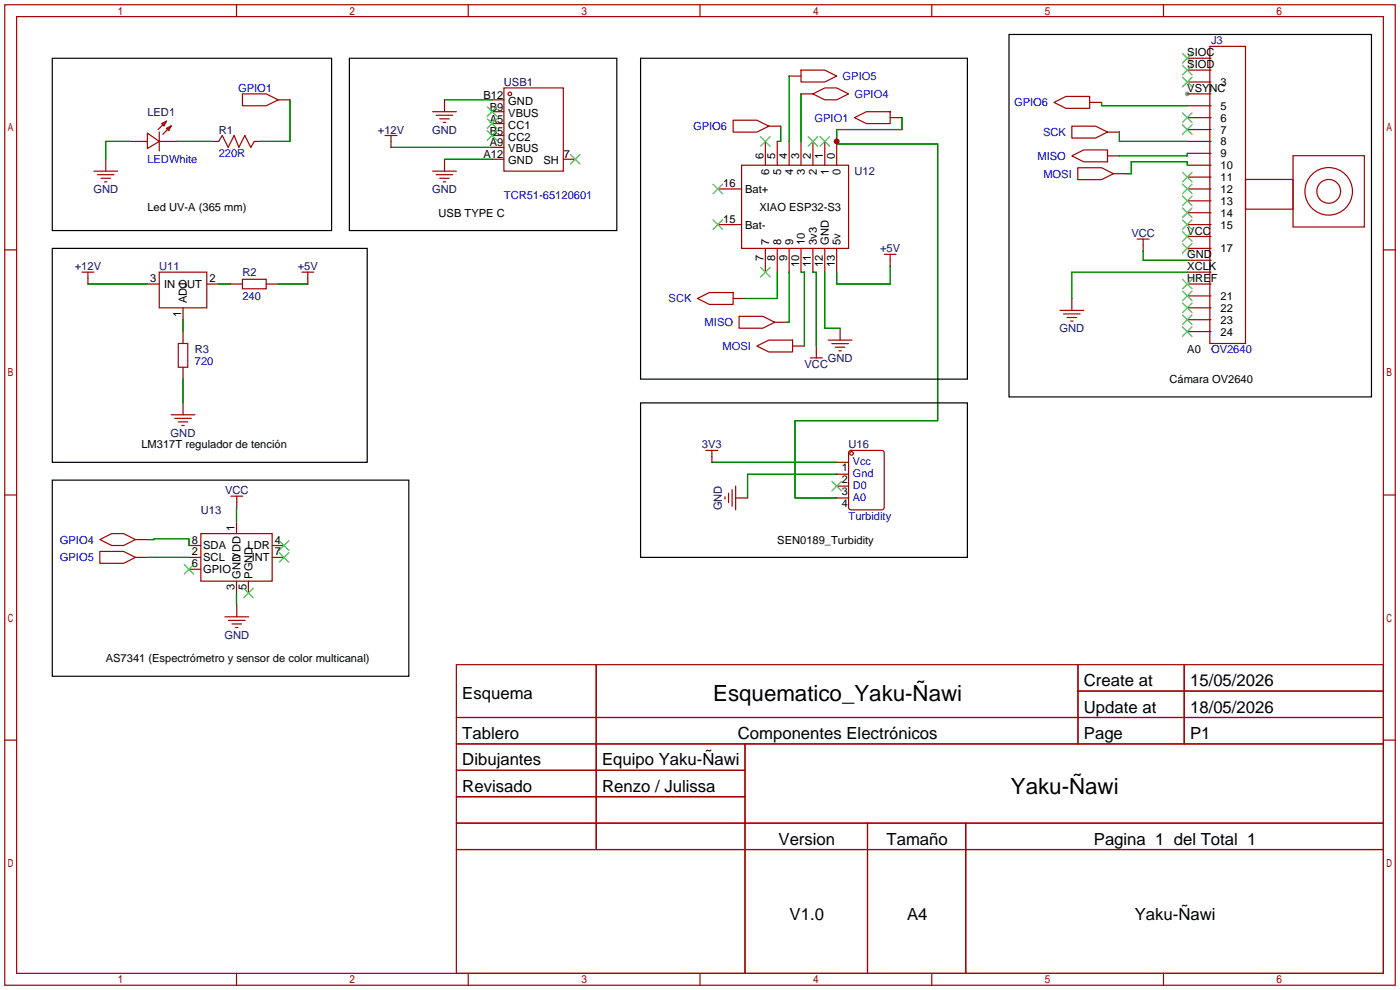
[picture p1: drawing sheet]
<svg xmlns="http://www.w3.org/2000/svg" width="299mm" height="212mm" viewBox="0 0 299 212" stroke-linecap="round" stroke-linejoin="round" font-family="sans-serif">
<circle cx="253.7" cy="20.1" r=".51" fill="#999"/>
<g fill="none" stroke="#a10000" stroke-width=".25">
<path d="M1 1h297.2v209.6h-297.2zM3.6 3.6h292.1v204.4h-292.1zM50.5 1v2.6M100.1 1v2.6M107.7 18.8h12.7v17.8h-12.7zM149.6 1v2.6M168.7 16.3h2.5M171.2 15h5.1l2.5 1.3-2.5 1.2h-5.1zM199.1 1v2.6M248.7 1v2.6M253.7 12.4h5.1M253.7 15h5.1"/>
<path d="M253.7 17.5h5.1M258.6 9.9h7.6v63.5h-7.6zM20.1 36.6h5M20.8 37.3h3.6M21.6 38.1h2M22.4 38.9h.5M22.6 34v2.6M31.5 28.4l2.5 1.8-2.5 1.6zM34 28.2v4.1M34.5 26.4l1.1-.5-.5 1zM35.6 27.4l1-.5-.5 1zM35.6 25.9l-1.8 1.8"/>
<path d="M36.6 26.9l-1.8 1.8M45.5 30.2h1.2l.8-1.2 1.3 2.5 1.2-2.5 1.1 2.5 1.2-2.5 1.3 2.5 .8-1.3h1.2M51.8 20.1h5.1l2.5 1.2-2.5 1.3h-5.1zM59.4 21.3h2.6M82.3 29h2.5M83.6 29v2.5M92.5 36.6h5M92.5 23.9h5M93.2 37.3h3.6M93.2 24.6h3.6M94 38.1h2M94 25.4h2"/>
<path d="M94.7 38.9h.5M94.7 26.2h.5M95 21.3v2.6M95 34v2.6M105.2 21.3h2.5M105.2 23.9h2.5M105.2 26.4h2.5M105.2 29h2.5M105.2 31.5h2.5M105.2 34h2.5M120.4 34h2.5M156.7 25.7h5.1l2.5 1.3-2.5 1.2h-5.1z"/>
<path d="M158.5 35.3h22.9v17.8h-22.9zM163.6 30.2v5.1M164.3 27h2.5M166.1 30.2v5.1M168.7 30.2v5.1M171.2 20.1h2.5M171.2 30.2v5.1M173.7 20.1l2.6-1.3h2.5l2.6 1.3-2.6 1.2h-2.5zM173.7 30.2v5.1M176.3 30.2v5.1M178.8 30.2v5.1M182.6 25.1l2.6-1.2h5v2.5h-5z"/>
<path d="M190.2 25.1h2.6M225.3 21.9l2.5-1.3h5.1v2.6h-5.1zM229.1 33.3l2.5-1.3h5.1v2.6h-5.1zM229.1 27h5.1l2.5 1.2-2.5 1.3h-5.1zM230.3 35.9h5.1l2.6 1.2-2.6 1.3h-5.1zM232.9 21.9h2.5M236.7 33.3h2.5M236.7 28.2h2.5M238 37.1h2.5M253.7 30.2h5.1M253.7 20.1h5.1M253.7 22.6h5.1"/>
<path d="M253.7 25.1h5.1M253.7 27.7h5.1M253.7 32.8h5.1M253.7 35.3h5.1M253.7 37.8h5.1M266.2 38.4h10.2v6.3h-10.2zM276.4 33.3h15.2v15.2h-15.2zM1 53.4h2.6M17.5 58.2h2.6M18.8 58.2v2.5M34 58.2h10.2v7.6h-10.2zM51.8 59.7h5.1v2h-5.1z"/>
<path d="M64.5 58.2h2.6M65.8 58.2v2.5M153.4 40.4h5.1M153.4 48h5.1M163.6 53.1v5.1M166.1 53.1v5.1M168.7 53.1v5.1M171.2 53.1v5.1M173.7 53.1v5.1M176.3 53.1v5.1M178.8 53.1v5.1M189 54.4h2.5"/>
<path d="M190.2 54.4v2.5M243 51.1h2.6M244.3 51.1v2.5M253.7 40.4h5.1M253.7 42.9h5.1M253.7 45.5h5.1M253.7 48h5.1M253.7 50.5h5.1M253.7 53.1h5.1M253.7 55.6h5.1M253.7 58.2h5.1M295.7 53.4h2.5"/>
<path d="M31.5 60.7h2.5M38.1 73.4h2v5.1h-2zM39.1 65.8v2.5M39.1 70.9v2.5M39.1 78.5v2.5M44.2 60.7h2.5M49.3 60.7h2.5M56.9 60.7h2.5M149.1 63.8l2.5-1.3h5.1v2.6h-5.1zM156.7 63.8h2.5M158 67.6h5l2.6 1.3-2.6 1.2h-5zM161.8 74l2.5-1.3h5.1v2.5h-5.1z"/>
<path d="M165.6 68.9h2.5M169.4 74h2.5M173.2 76.5h2.5M174.5 74v2.5M177 72.7h5.1M177.8 73.4h3.5M178.5 74.2h2.1M179.3 75h.5M179.5 70.1v2.6M226.5 66.3h5.1M227.3 67.1h3.6M228.1 67.9h2"/>
<path d="M228.8 68.6h.5M229.1 63.8v2.5M253.7 60.7h5.1M253.7 63.2h5.1M253.7 65.8h5.1M253.7 68.3h5.1M253.7 70.9h5.1M36.6 88.6h5.1M37.3 89.4h3.6M38.1 90.2h2M38.9 90.9h.5M39.1 86.1v2.5"/>
<path d="M150.9 96.3h2.5M152.1 96.3v2.5M1 105.8h2.6M21.3 117.9h5.1l2.6 1.2-2.6 1.3h-5.1zM21.3 115.3l2.6-1.3h2.5l2.6 1.3-2.6 1.3h-2.5zM29 119.1h2.5M29 115.3h2.5M40.4 119.1h2.5M40.4 116.6h2.5M42.9 114h15.3v10.2h-15.3zM49.3 106h2.6M50.5 111.5v2.5"/>
<path d="M50.6 106v2.6M58.2 119.1h2.5M58.2 116.6h2.5M154.9 106.2v.5M155.7 105.4v2M156.5 104.6v3.6M157.2 106.4h2.6M157.2 103.9v5.1M295.7 105.8h2.5M40.4 121.7h2.5M48.1 131.8h5M48.8 132.6h3.6"/>
<path d="M49.6 133.4h2M50.4 134.1h.5M50.5 124.2v2.5M50.6 129.3v2.5M53.1 124.2v2.5M1 158.2h2.6M97.5 142.1h198.2v65.9h-198.2zM97.5 153.3h198.2M97.5 159h198.2M127.4 142.1v39.5M159.2 159v49M230.4 142.1v16.9"/>
<path d="M230.4 147.7h65.3M253.1 142.1v16.9M295.7 158.2h2.5M97.5 164.6h61.7M97.5 175.9h198.2M97.5 170.3h61.7M185.4 175.9v32.1M206.4 175.9v32.1M97.5 181.6h198.2M50.5 208v2.6M100.1 208v2.6M149.6 208v2.6"/>
<path d="M199.1 208v2.6M248.7 208v2.6"/>
<circle cx="109" cy="20.1" r=".38"/>
<circle cx="284" cy="40.9" r="2.54"/>
<circle cx="284" cy="40.9" r="5.1"/>
</g>
<g fill="none" stroke="#870000" stroke-width=".25">
<path d="M27.7 30.2h3.8M34 30.2h3.8M178.8 98.8h2.6M181.4 96.5l.5-.2h6.6l.4 .2 .1 12-.3 .4-6.8 .1-.5-.3zM178.8 101.3h2.6M178.8 103.9h2.6M178.8 106.4h2.6"/>
<circle cx="182" cy="96.9" r=".38"/>
</g>
<path d="M11.2 12.4h59.7v36.9h-59.7zM74.7 12.4h57.1v36.9h-57.1zM136.9 12.4h69.9v68.6h-69.9zM215.6 7.4h77.5v77.4h-77.5zM11.2 53.1h67.3v45.7h-67.3zM136.9 86.1h69.9v33h-69.9zM11.2 102.6h76.2v41.9h-76.2z" fill="none" stroke="#000" stroke-width=".25"/>
<g fill="none" stroke="#008700" stroke-width=".25">
<path d="M168.7 16.3v13.9M27.7 30.2h-5.1v3.8M37.8 30.2h7.7M62 21.3v8.9h-6.4M83.6 31.5h21.6M95 34h10.2M95 21.3h10.2M166.8 27v3.2h-.7M171.2 20.1v10.1M192.8 25.1v2.6h-14v3.1h21.6v59.1h-30.5v16.5h8.9M235.4 21.9v.7h18.3M239.2 28.2v2h14.5"/>
<path d="M253.7 32.8v.5h-14.5M253.7 35.3v-.7h-11.9v2.5h-1.3M166.1 58.2v5.6h-6.9M168.7 58.2v10.7h-.6M171.2 58.2h.7v15.8M173.7 58.2h.8v15.8M176.3 58.2v11.9h3.2M190.2 56.9v3.8h-11.4v-2.5M244.3 53.6v2h9.4M253.7 58.2h-24.6v5.6M18.8 60.7h12.7M39.1 68.3v2.6"/>
<path d="M46.7 60.7h2.6M59.4 60.7h6.4M39.1 81v5.1M152.1 98.8h26.7M31.5 115.3h1.5v-.1h7.4v1.4M31.5 119.1h8.9M50.5 108.6v2.9M178.8 101.3h-19v5.1M50.5 126.7v2.6"/>
</g>
<g fill="none" stroke="#3c3" stroke-width=".25">
<path d="M252.7 11.4l2.1 2.1M252.7 14l2.1 2M252.7 16.5l2.1 2M254.8 11.4l-2.1 2.1M254.8 14l-2.1 2M254.8 16.5l-2.1 2M104.1 22.9l2.1 2M104.1 25.4l2.1 2M104.1 27.9l2.1 2.1M106.2 22.9l-2.1 2M106.2 25.4l-2.1 2M106.2 27.9l-2.1 2.1"/>
<path d="M121.9 33l2.1 2.1M124 33l-2.1 2.1M152.4 39.4l2 2M154.4 39.4l-2 2M162.6 29.2l2 2M164.6 29.2l-2 2M172.7 29.2l2.1 2M174.8 29.2l-2.1 2M175.3 29.2l2 2M177.3 29.2l-2 2M252.7 24.1l2.1 2.1M252.7 26.7l2.1 2"/>
<path d="M252.7 36.8l2.1 2.1M252.7 39.4l2.1 2M254.8 24.1l-2.1 2.1M254.8 26.7l-2.1 2M254.8 36.8l-2.1 2.1M254.8 39.4l-2.1 2M152.4 47l2 2M154.4 47l-2 2M162.6 57.2l2 2M164.6 57.2l-2 2M252.7 41.9l2.1 2M252.7 44.4l2.1 2.1"/>
<path d="M252.7 47l2.1 2M252.7 49.5l2.1 2.1M252.7 52.1l2.1 2M252.7 59.7l2.1 2M254.8 41.9l-2.1 2M254.8 44.4l-2.1 2.1M254.8 47l-2.1 2M254.8 49.5l-2.1 2.1M254.8 52.1l-2.1 2M254.8 59.7l-2.1 2M252.7 62.2l2.1 2.1M252.7 64.8l2.1 2"/>
<path d="M252.7 67.3l2.1 2M252.7 69.8l2.1 2.1M254.8 62.2l-2.1 2.1M254.8 64.8l-2.1 2M254.8 67.3l-2.1 2M254.8 69.8l-2.1 2.1M59.7 115.6l2 2M59.7 118.1l2 2M61.7 115.6l-2 2M61.7 118.1l-2 2M177.8 102.9l2 2M179.8 102.9l-2 2"/>
<path d="M39.4 120.6l2 2.1M41.4 120.6l-2 2.1M52.1 125.7l2 2.1M54.1 125.7l-2 2.1"/>
</g>
<circle cx="178.8" cy="30.2" r=".63" fill="#c00"/>
<g font-size="4.8">
<text x="152.4" y="149.9">Esquematico_Yaku-Ñawi</text>
<text x="216.1" y="169.6">Yaku-Ñawi</text>
</g>
<g font-size="3.6">
<text x="98.8" y="149.5">Esquema</text>
<text x="231.7" y="146.7">Create at</text>
<text x="254.4" y="146.7">15/05/2026</text>
<text x="231.7" y="152.3">Update at</text>
<text x="254.4" y="152.3">18/05/2026</text>
<text x="98.8" y="158">Tablero</text>
<text x="157.7" y="158">Componentes Electrónicos</text>
<text x="231.7" y="158">Page</text>
<text x="254.4" y="158">P1</text>
<text x="98.8" y="163.6">Dibujantes</text>
<text x="128.7" y="163.6">Equipo Yaku-Ñawi</text>
<text x="98.8" y="169.2">Revisado</text>
<text x="128.7" y="169.2">Renzo / Julissa</text>
<text x="166.4" y="180.5">Version</text>
<text x="189.5" y="180.5">Tamaño</text>
<text x="233.8" y="180.5">Pagina 1 del Total 1</text>
<text x="168.8" y="196.6">V1.0</text>
<text x="193.8" y="196.6">A4</text>
<text x="242.5" y="196.6">Yaku-Ñawi</text>
</g>
<g font-size="2.4" fill="#000080">
<text x="258.8" y="9.5">J3</text>
<text x="107.7" y="18.4">USB1</text>
<text x="31.5" y="24.7">LED1</text>
<text x="46.7" y="28.5">R1</text>
<text x="80.8" y="28.5">+12V</text>
<text x="92.4" y="28.5">GND</text>
<text x="20" y="41.2">GND</text>
<text x="92.4" y="41.2">GND</text>
<text x="182.6" y="37.4">U12</text>
<text x="188.1" y="53.9">+5V</text>
<text x="241.8" y="50.7">VCC</text>
<text x="16" y="57.7">+12V</text>
<text x="34" y="57.7">U11</text>
<text x="51.8" y="59">R2</text>
<text x="63.6" y="57.7">+5V</text>
<text x="226.4" y="71">GND</text>
<text x="41.7" y="75.5">R3</text>
<text x="176.9" y="77.3">GND</text>
<text x="172" y="78.6">VCC</text>
<text x="36.5" y="93.3">GND</text>
<text x="150" y="95.8">3V3</text>
<text x="181.4" y="95.8">U16</text>
<text x="48.1" y="105.6">VCC</text>
<text x="42.9" y="109.8">U13</text>
<text x="154.3" y="109.1" transform="rotate(-90 154.3 109.1)">GND</text>
<text x="48" y="136.5">GND</text>
</g>
<g font-size="2.4" fill="#00f">
<text x="180.1" y="17.1">GPIO5</text>
<text x="50.9" y="19.6">GPIO1</text>
<text x="182.6" y="20.9">GPIO4</text>
<text x="216.7" y="22.7">GPIO6</text>
<text x="148.1" y="27.8">GPIO6</text>
<text x="174.1" y="26">GPIO1</text>
<text x="222.9" y="29.1">SCK</text>
<text x="31.5" y="34.9">LEDWhite</text>
<text x="46.7" y="33.6">220R</text>
<text x="221.7" y="34.2">MISO</text>
<text x="223" y="38">MOSI</text>
<text x="107.7" y="42.5">TCR51-65120601</text>
<text x="51.8" y="64.1">240</text>
<text x="142.9" y="64.6">SCK</text>
<text x="150.6" y="69.7">MISO</text>
<text x="154.4" y="74.8">MOSI</text>
<text x="258.8" y="75.5">OV2640</text>
<text x="41.7" y="78.1">720</text>
<text x="181.4" y="111.1">Turbidity</text>
<text x="12.8" y="120">GPIO5</text>
<text x="12.8" y="116.2">GPIO4</text>
</g>
<g font-size="2.4">
<text x="253.7" y="12">SIOC</text>
<text x="253.7" y="14.6">SIOD</text>
<text x="103.3" y="21.1">B12</text>
<text x="104.7" y="23.7">B9</text>
<text x="108.6" y="22.4">GND</text>
<text x="253.7" y="19.6">VSYNC</text>
<text x="260.9" y="18.4">3</text>
<text x="260.9" y="23.5">5</text>
<text x="104.7" y="26.2">A5</text>
<text x="104.7" y="28.8">B5</text>
<text x="108.6" y="25">VBUS</text>
<text x="108.6" y="27.5">CC1</text>
<text x="260.9" y="26">6</text>
<text x="260.9" y="28.5">7</text>
<text x="103.3" y="33.8">A12</text>
<text x="104.7" y="31.3">A9</text>
<text x="108.6" y="30">CC2</text>
<text x="108.6" y="32.6">VBUS</text>
<text x="108.6" y="35.1">GND</text>
<text x="116.1" y="35.1">SH</text>
<text x="120.5" y="33.8">7</text>
<text x="163.2" y="34" transform="rotate(-90 163.2 34)">6</text>
<text x="165.7" y="34" transform="rotate(-90 165.7 34)">5</text>
<text x="168.2" y="34" transform="rotate(-90 168.2 34)">4</text>
<text x="170.8" y="34" transform="rotate(-90 170.8 34)">3</text>
<text x="173.3" y="34" transform="rotate(-90 173.3 34)">2</text>
<text x="175.9" y="34" transform="rotate(-90 175.9 34)">1</text>
<text x="178.4" y="34" transform="rotate(-90 178.4 34)">0</text>
<text x="260.9" y="31.1">8</text>
<text x="260.9" y="33.6">9</text>
<text x="154.6" y="40">16</text>
<text x="159.3" y="41.2">Bat+</text>
<text x="164.4" y="37.4" transform="rotate(-90 164.4 37.4)">6</text>
<text x="167" y="37.4" transform="rotate(-90 167 37.4)">5</text>
<text x="169.5" y="37.4" transform="rotate(-90 169.5 37.4)">4</text>
<text x="172" y="37.4" transform="rotate(-90 172 37.4)">3</text>
<text x="174.6" y="37.4" transform="rotate(-90 174.6 37.4)">2</text>
<text x="177.1" y="37.4" transform="rotate(-90 177.1 37.4)">1</text>
<text x="179.7" y="37.4" transform="rotate(-90 179.7 37.4)">0</text>
<text x="260.9" y="36.2">10</text>
<text x="260.9" y="38.7">11</text>
<text x="260.9" y="41.2">12</text>
<text x="31.5" y="45">Led UV-A (365 mm)</text>
<text x="93.7" y="46.3">USB TYPE C</text>
<text x="154.6" y="47.6">15</text>
<text x="162.3" y="45">XIAO ESP32-S3</text>
<text x="260.9" y="43.8">13</text>
<text x="260.9" y="46.3">14</text>
<text x="159.3" y="48.9">Bat-</text>
<text x="164.4" y="52.3" transform="rotate(-90 164.4 52.3)">7</text>
<text x="167" y="52.3" transform="rotate(-90 167 52.3)">8</text>
<text x="169.5" y="52.3" transform="rotate(-90 169.5 52.3)">9</text>
<text x="172" y="52.3" transform="rotate(-90 172 52.3)">10</text>
<text x="174.6" y="52.3" transform="rotate(-90 174.6 52.3)">3v3</text>
<text x="177.1" y="52.3" transform="rotate(-90 177.1 52.3)">GND</text>
<text x="179.7" y="52.3" transform="rotate(-90 179.7 52.3)">5v</text>
<text x="253.7" y="50.1">VCC</text>
<text x="260.9" y="48.9">15</text>
<text x="260.9" y="53.9">17</text>
<text x="163.2" y="55.7" transform="rotate(-90 163.2 55.7)">7</text>
<text x="165.7" y="55.7" transform="rotate(-90 165.7 55.7)">8</text>
<text x="168.2" y="55.7" transform="rotate(-90 168.2 55.7)">9</text>
<text x="170.8" y="57" transform="rotate(-90 170.8 57)">10</text>
<text x="173.3" y="57" transform="rotate(-90 173.3 57)">11</text>
<text x="175.9" y="57" transform="rotate(-90 175.9 57)">12</text>
<text x="178.4" y="57" transform="rotate(-90 178.4 57)">13</text>
<text x="253.7" y="55.2">GND</text>
<text x="253.7" y="57.7">XCLK</text>
<text x="32.1" y="60.3">3</text>
<text x="35.1" y="61.6">IN OUT</text>
<text x="40" y="64.8" transform="rotate(-90 40 64.8)">ADJ</text>
<text x="44.8" y="60.3">2</text>
<text x="253.7" y="60.3">HREF</text>
<text x="260.9" y="64.1">21</text>
<text x="38.7" y="67.7" transform="rotate(-90 38.7 67.7)">1</text>
<text x="260.9" y="66.6">22</text>
<text x="260.9" y="69.2">23</text>
<text x="260.9" y="71.7">24</text>
<text x="253.7" y="75.5">A0</text>
<text x="249.9" y="81.9">Cámara OV2640</text>
<text x="30.2" y="95.8">LM317T regulador de tención</text>
<text x="50.1" y="113.4" transform="rotate(-90 50.1 113.4)">1</text>
<text x="41" y="118.7">2</text>
<text x="41" y="116.2">8</text>
<text x="43.4" y="120">SCL</text>
<text x="43.4" y="117.4">SDA</text>
<text x="51.4" y="119.6" transform="rotate(-90 51.4 119.6)">VDD</text>
<text x="52.9" y="117.4">LDR</text>
<text x="53.8" y="120">INT</text>
<text x="58.8" y="116.2">4</text>
<text x="58.8" y="118.7">7</text>
<text x="166.1" y="116.2">SEN0189_Turbidity</text>
<text x="41" y="121.2">6</text>
<text x="43.4" y="122.5">GPIO</text>
<text x="51.4" y="123.7" transform="rotate(-90 51.4 123.7)">GND</text>
<text x="53.9" y="123.7" transform="rotate(-90 53.9 123.7)">PGND</text>
<text x="50.1" y="126.1" transform="rotate(-90 50.1 126.1)">3</text>
<text x="52.7" y="126.1" transform="rotate(-90 52.7 126.1)">5</text>
<text x="22.6" y="141.6">AS7341 (Espectrómetro y sensor de color multicanal)</text>
</g>
<g font-size="2.3">
<text x="179.9" y="100.6">1</text>
<text x="179.9" y="103.2">2</text>
<text x="179.9" y="105.7">3</text>
<text x="179.9" y="108.2">4</text>
</g>
<g font-size="2.3" fill="#00f">
<text x="182.3" y="99.4">Vcc</text>
<text x="182.3" y="101.9">Gnd</text>
<text x="182.3" y="104.4">D0</text>
<text x="182.3" y="107">A0</text>
</g>
</svg>
